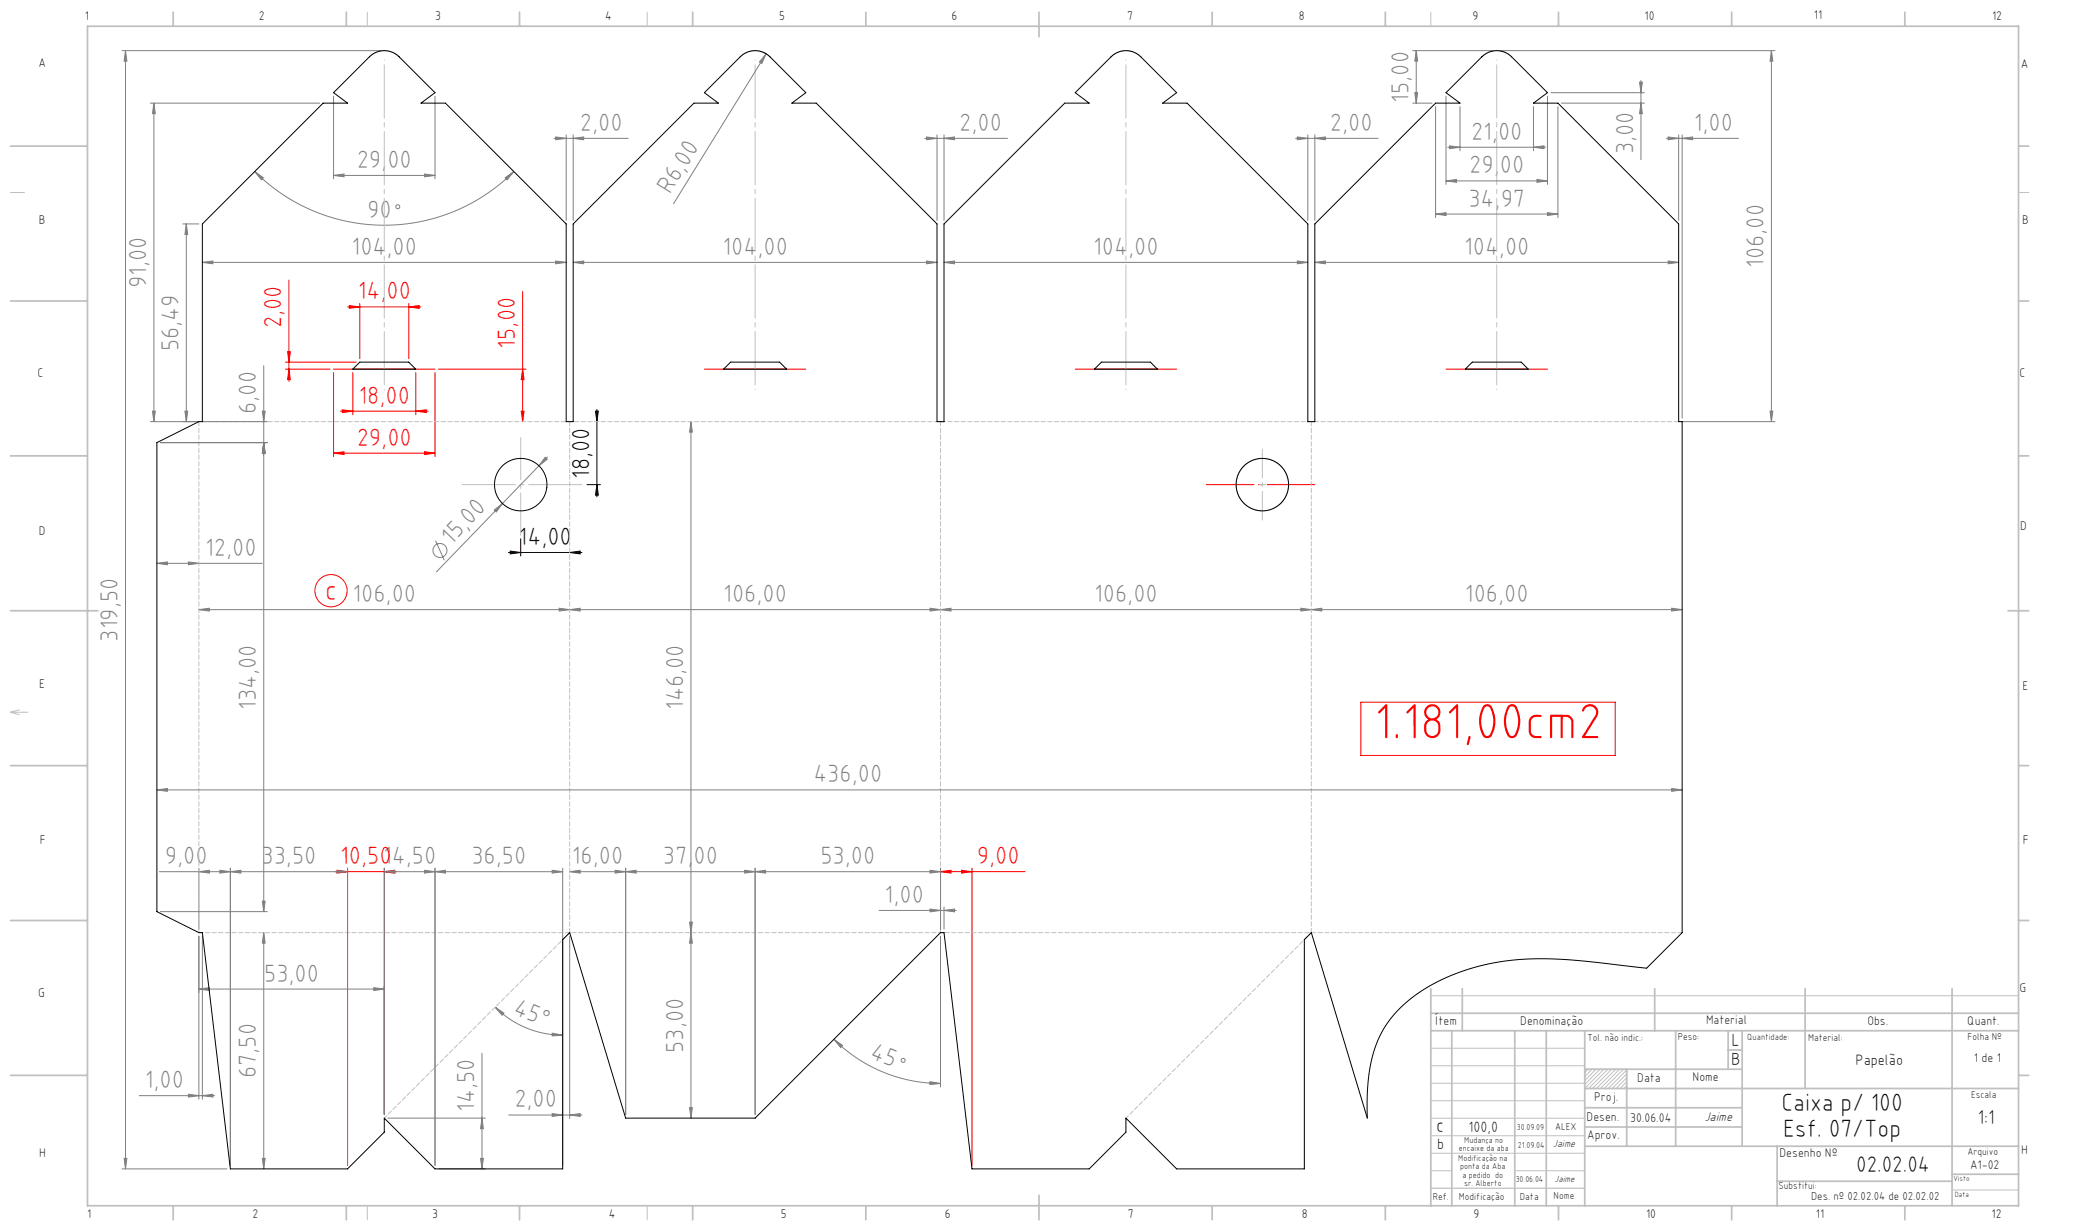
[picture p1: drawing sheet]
<svg xmlns="http://www.w3.org/2000/svg" width="594mm" height="352mm" viewBox="0 0 594 352" stroke-linecap="round" stroke-linejoin="round" font-family="sans-serif">
<g fill="none" stroke="#c0c0c0" stroke-width=".29">
<path d="M105 3.5v4M105.6 16.2a6 6 0 0 1 8.5 0M185 3.5v4M211.6 16.2a6 6 0 0 1 8.5 0M317.6 16.2a6 6 0 0 1 8.5 0M409 3.5v4M423.6 16.2a6 6 0 0 1 8.5 0M3 55h4M577 55h2.9M267.8 120.5h2M373.8 120.5h2M3 203.5l2.5 .7"/>
<path d="M3 203.5h5M5.5 202.8l-2.5 .7M409 299.5h44M409 284.5h168M409 319.5h44M409 309.5h44M409 314.5h44M409 304.5h44M453 305.5h12v5.5h-12zM454 305.5l-1 1M455.1 305.5l-2.1 2.1M456.2 305.5l-3.2 3.2"/>
<path d="M457.3 305.5l-4.3 4.3M458.5 305.5l-5.5 5.5M459.6 305.5l-5.5 5.5M460.7 305.5l-5.5 5.5M461.8 305.5l-5.5 5.5M463 305.5l-5.5 5.5M464.1 305.5l-5.5 5.5M465 305.7l-5.3 5.3M465 306.8l-4.2 4.2M465 307.9l-3.1 3.1M465 309.1l-1.9 1.9M465 310.2l-.8 .8"/>
<path d="M409 334.5h6M409 324.5h44M409 329.5h44M433 334.5h20M558 340h19M105 344.5v4M185 344.5v4"/>
<circle cx="360.8" cy="138.5" r="7.5"/>
</g>
<path d="M409 339.5h44" fill="none" stroke="#c0c0c0" stroke-width=".35"/>
<g fill="none" stroke="#c0c0c0" stroke-width=".5">
<path d="M25 7.5h552v337h-552zM49.5 3.5v4M99 3.5v4M148.5 3.5v4M198 3.5v4M247.5 3.5v4M297 3.5v7M346.5 3.5v4M396 3.5v4M445.5 3.5v4M495 3.5v4M544.5 3.5v4"/>
<path d="M3 41.8h22M577 41.8h2.9M3 86h22M577 86h2.9M3 130.2h22M577 130.2h2.9M3 174.5h25M574 174.5h5.9M3 218.7h22M577 218.7h2.9M3 263h22M577 263h2.9"/>
<path d="M409 282.5v62.1M409 294.5h168M409 289.5h168M415 294.5v50M418 282.5v12M433 294.5v50M442 294.5v50M453 294.5v50M473 282.5v12M479 294.5v33M494 294.5v11M494 300h4"/>
<path d="M498 294.5v33M516 282.5v28.5M558 282.5v62M3 307.2h22M453 311h124M453 316.5h45M453 305.5h45M465 305.5v22M577 307.2h2.9M453 327.5h124M453 322h45M508 327.5v17"/>
<path d="M508 337.5h50M558 335.5h19M49.5 344.5v4M99 344.5v4M148.5 344.5v4M198 344.5v4M247.5 344.5v4M297 341.5v7M346.5 344.5v4M396 344.5v4M445.5 344.5v4M495 344.5v4"/>
<path d="M544.5 344.5v4"/>
</g>
<g fill="none" stroke="#808080" stroke-width=".29">
<path d="M34.9 14.5h73.9M35.9 14.5v319.5M35.9 14.5l.4 3h-.8zM218.1 14.9l1.2 .7M219 15.4l-1.2 2.7-.7-.4zM219 15.4l-26.5 42.8M403.8 14.5h23M404.8 14.5l.4 3h-.8zM404.8 14.5v15M428.8 14.5h78.6M506.4 14.5l.4 3h-.8zM506.4 14.5v106"/>
<path d="M43 29.5h48.4M44 29.5l.4 3h-.8zM44 29.5v91M95.3 27.5v23.6M124.3 27.5v23.6M158.3 39.5h21.3M158.8 39.1l3 .4-3 .4zM161.8 38.5v24.5M163.8 39.5l3-.4v.8zM163.8 38.5v24.5M264.3 39.5h23.7M264.8 39.1l3 .4-3 .4z"/>
<path d="M267.8 38.5v24.5M269.8 39.5l3-.4v.8zM269.8 38.5v24.5M370.3 39.5h23.6M370.8 39.1l3 .4-3 .4zM373.8 38.5v24.5M375.8 39.5l3-.4v.8zM375.8 38.5v24.5M403.8 29.5h5.6M404.4 26.5h.8l-.4 3zM410.4 30.5v31.7M413.3 27.5v25.2"/>
<path d="M417.3 30.5v12.6M438.3 30.5v12.6M442.3 27.5v25.2M443.3 26.5h26.8M445.3 30.5v31.7M446.3 29.5h23.8M468.7 23.5h.8l-.4 3zM469.1 23v22.6M469.1 29.5l.4 3h-.8zM476.3 39.5h20.7M476.8 39.1l3 .4-3 .4zM479.8 38.5v24.5"/>
<path d="M480.8 39.5l3-.4v.8zM480.8 38.5v81M72.8 49l2.5 1.8-.6 .6zM72.8 49a52.4 52.4 0 0 0 74.1 0M95.3 50.1l3-.4v.8zM95.3 50.1h29M121.3 49.7l3 .4-3 .4zM144.4 50.8l2.5-1.8-1.9 2.4zM413.3 51.7l3-.4v.8zM413.3 51.7h29M413.8 42.1h28M414.3 41.7l3 .4-3 .4z"/>
<path d="M438.3 42.1l3-.4v.8zM439.3 51.3l3 .4-3 .4zM52.3 64h4.5M53.3 64l.4 3h-.8zM53.3 64v56.5M57.8 75l3-.4v.8zM57.8 75h104M158.8 74.6l3 .4-3 .4zM163.8 75l3-.4v.8zM163.8 75h104M264.8 74.6l3 .4-3 .4zM269.8 75l3-.4v.8z"/>
<path d="M269.8 75h104M370.8 74.6l3 .4-3 .4zM375.8 75l3-.4v.8zM375.8 75h104M410.4 61.2l3-.4v.8zM410.4 61.2h34.9M442.3 60.8l3 .4-3 .4zM476.8 74.6l3 .4-3 .4zM43.6 117.5h.8l-.4 3zM52.9 117.5h.8l-.4 3zM75 117.5h.8l-.4 3zM75.4 104.5v156"/>
<path d="M506 117.5h.8l-.4 3zM43 120.5h13.8M45.8 126.5h30.6M57.8 120.5h18.6M75.4 126.5l.4 3h-.8zM155.9 130.6l.5 .6-2.3 1.9zM156.5 130.6l-31.7 32.8M197.5 120.5l.4 3h-.8zM197.5 120.5v199M480.8 120.5h26.6M124.5 154.5l2.5 5.6M141.3 145.7l2.3-1.8-1.8 2.4z"/>
<path d="M44.8 161l3-.4v.8zM44.8 161h30.2M53.8 160.6l3 .4-3 .4zM56.8 174.2l3-.4v.8zM56.8 174.2h424M159.8 173.8l3 .4-3 .4zM162.8 174.2l3-.4v.8zM265.8 173.8l3 .4-3 .4zM268.8 174.2l3-.4v.8zM371.8 173.8l3 .4-3 .4zM374.8 174.2l3-.4v.8zM477.8 173.8l3 .4-3 .4z"/>
<path d="M44.8 225.7l3-.4v.8zM44.8 225.7h436M477.8 225.3l3 .4-3 .4zM56.8 249.1l3-.4v.8zM56.8 248.1v17.4M62.8 248.7l3 .4-3 .4zM65.8 248.1v84.9M65.8 249.1l3-.4v.8zM75 257.5h.8l-.4 3zM96.3 248.7l3 .4-3 .4zM99.3 249.1h-53.7M99.3 248.1v84.9"/>
<path d="M109.8 249.1l3-.4v.8zM109.8 249.1h51M109.8 248.1v70.4M121.3 248.7l3 .4-3 .4zM124.3 249.1l3-.4v.8zM124.3 248.1v84.9M157.8 248.7l3 .4-3 .4zM160.8 248.1v84.9M162.8 249.1l3-.4v.8zM175.8 248.7l3 .4-3 .4zM178.8 249.1l3-.4v.8zM178.8 248.1v70.4"/>
<path d="M212.8 248.7l3 .4-3 .4zM215.8 249.1l3-.4v.8zM215.8 248.1v70.4M265.8 248.7l3 .4-3 .4zM265.8 259.7l3 .4-3 .4zM268.8 249.1h-106M268.8 248.1v17.4M269.8 259.1v6.4M45.8 260.5h30.6M56.8 267.5v46.5M57.8 267.5v46.5M75.4 266.5l.4 3h-.8z"/>
<path d="M75.4 266.5v67.5M162.8 267.5v52.1M197.1 263.5h.8l-.4 3zM197.5 266.5l.4 3h-.8zM251.3 260.1h22M268.8 267.5v43.1M269.8 260.1l3-.4v.8zM56.8 282.6l3-.4v.8zM56.8 282.6h53M106.8 282.2l3 .4-3 .4zM141.6 287.8l2.5 1.7-.6 .6zM141.6 287.8a27.3 27.3 0 0 0 19.2 8"/>
<path d="M157.9 295.2l2.9 .6-3 .2zM238.4 296.9l2.4 1.8-.5 .6zM238.4 296.9a43.1 43.1 0 0 0 30.4 12.7M39.8 313h21.5M53.8 312.6l3 .4-3 .4zM57.8 313l3-.4v.8zM110.8 319.5h28M137.8 301v33M137.8 319.5l.4 3h-.8zM145.4 318.6h20.9M157.8 318.2l3 .4-3 .4zM162.8 318.6l3-.4v.8z"/>
<path d="M197.1 316.5h.8l-.4 3zM265.9 309.1l2.9 .5-3 .3zM34.9 334h29.9M35.5 331h.8l-.4 3zM75 331h.8l-.4 3zM125.3 334h13.5M137.4 331h.8l-.4 3z"/>
<circle cx="113.7" cy="59.1" r=".57"/>
<circle cx="125.8" cy="157.3" r="2"/>
<circle cx="258.2" cy="303" r=".57"/>
</g>
<g fill="none" stroke="#f00" stroke-width=".29">
<path d="M82.6 80v29M99.3 87.7h21M99.8 87.3l3 .4-3 .4zM102.8 86.7v15.8M116.8 87.7l3-.4v.8zM116.8 86.7v15.8M149.4 83.3v37.2M81.6 105.5h12.7M81.6 103.5h20.2M82.2 100.5h.8l-.4 3zM82.6 105.5l.4 3h-.8zM95.3 106.5v24"/>
<path d="M95.3 105.5h29M97.3 117.5h25M97.8 117.1l3 .4-3 .4zM100.8 106.5v12M118.8 117.5l3-.4v.8zM118.8 106.5v12M124.3 106.5v24M125.3 105.5h25.1M149 117.5h.8l-.4 3zM149.4 105.5l.4 3h-.8zM201.3 105.5h29M307.3 105.5h29"/>
<path d="M413.3 105.5h29M95.3 129.5l3-.4v.8zM95.3 129.5h29M121.3 129.1l3 .4-3 .4zM389 200.6h72.7v15.2h-72.7zM95.8 249.1h17.5M96.3 248.7l3 .4-3 .4zM99.3 248.1v84.9M109.8 249.1l3-.4v.8zM109.8 248.1v70.4M268.8 249.1l3-.4v.8zM268.8 248.1v17.4"/>
<path d="M268.8 249.1h24.2M274.8 248.7l3 .4-3 .4zM277.8 248.1v84.9"/>
<circle cx="94.6" cy="168.8" r="4.6"/>
</g>
<path d="M170.2 117.5h.8l-.4 3zM170.6 117v25M167.8 138.5h3.8M170.6 138.5l.4 3h-.8zM145.3 157.9h21M145.8 157.5l3 .4-3 .4zM148.8 153.9v5M162.8 157.9l3-.4v.8z" fill="none" stroke="#000" stroke-width=".29"/>
<path d="M344.8 138.5h31" fill="none" stroke="#f00" stroke-width=".29" stroke-dasharray="15.2 1.3 1.3 1.3" stroke-dashoffset="1.6"/>
<path d="M148.8 152.9v-27.9" fill="none" stroke="#c0c0c0" stroke-width=".29" stroke-dasharray="15.2 1.3 1.3 1.3" stroke-dashoffset="3.2"/>
<path d="M131.6 138.5h35.2" fill="none" stroke="#c0c0c0" stroke-width=".29" stroke-dasharray="15.2 1.3 1.3 1.3" stroke-dashoffset="-.4"/>
<path d="M360.8 128.3v20.3" fill="none" stroke="#c0c0c0" stroke-width=".29" stroke-dasharray="15.2 1.3 1.3 1.3" stroke-dashoffset="7"/>
<path d="M109.8 17.2v94.1M215.8 17.2v94.1M321.8 17.2v94.1M427.8 17.2v94.1" fill="none" stroke="#c0c0c0" stroke-width=".29" stroke-dasharray="15.2 1.3 1.3 1.3" stroke-dashoffset="-1.4"/>
<path d="M359.9 138.5h1.9" fill="none" stroke="#c0c0c0" stroke-width=".29" stroke-dasharray="15.2 1.3 1.3 1.3"/>
<path d="M56.8 120.5v146M162.8 120.5v146M268.8 120.5v146M374.8 120.5v146M479.8 120.5h-422.3" fill="none" stroke="#c0c0c0" stroke-width=".29" stroke-dasharray="1.3 .6"/>
<path d="M480.8 266.5h-424" fill="none" stroke="#c0c0c0" stroke-width=".29" stroke-dasharray="1.3 .6" stroke-dashoffset=".1"/>
<path d="M162.8 266.5l-53 53M374.8 266.5l-53 53" fill="none" stroke="#c0c0c0" stroke-width=".29" stroke-dasharray="1.3 .6" stroke-dashoffset=".3"/>
<g fill="#000">
<path d="M170.2 117.5h.8l-.4 3zM170.6 138.5l.4 3h-.8z"/>
<path d="M162.8 157.9l3-.4v.8zM145.8 157.5l3 .4-3 .4z"/>
</g>
<g fill="#f00">
<path d="M274.8 248.7l3 .4-3 .4zM268.8 249.1l3-.4v.8z"/>
<path d="M95.3 129.5l3-.4v.8zM121.3 129.1l3 .4-3 .4z"/>
<path d="M149 117.5h.8l-.4 3zM149.4 105.5l.4 3h-.8z"/>
<path d="M82.2 100.5h.8l-.4 3zM82.6 105.5l.4 3h-.8z"/>
</g>
<g fill="#808080">
<path d="M162.8 318.6l3-.4v.8zM157.8 318.2l3 .4-3 .4zM175.8 248.7l3 .4-3 .4zM162.8 249.1l3-.4v.8zM106.8 282.2l3 .4-3 .4zM56.8 282.6l3-.4v.8z"/>
<path d="M374.8 174.2l3-.4v.8zM477.8 173.8l3 .4-3 .4zM56.8 249.1l3-.4v.8zM62.8 248.7l3 .4-3 .4z"/>
<path d="M56.8 174.2l3-.4v.8zM159.8 173.8l3 .4-3 .4z"/>
<path d="M268.8 174.2l3-.4v.8zM371.8 173.8l3 .4-3 .4z"/>
<path d="M53.8 160.6l3 .4-3 .4zM44.8 161l3-.4v.8z"/>
<path d="M265.8 173.8l3 .4-3 .4zM162.8 174.2l3-.4v.8z"/>
<path d="M53.8 312.6l3 .4-3 .4zM57.8 313l3-.4v.8z"/>
<path d="M197.5 120.5l.4 3h-.8zM197.1 263.5h.8l-.4 3zM75.4 266.5l.4 3h-.8zM75 331h.8l-.4 3zM197.5 266.5l.4 3h-.8zM197.1 316.5h.8l-.4 3zM53.3 64l.4 3h-.8zM52.9 117.5h.8l-.4 3zM404.8 14.5l.4 3h-.8zM404.4 26.5h.8l-.4 3zM506.4 14.5l.4 3h-.8zM506 117.5h.8l-.4 3z"/>
<path d="M141.6 287.8l2.5 1.7-.6 .6zM157.9 295.2l2.9 .6-3 .2z"/>
<path d="M238.4 296.9l2.4 1.8-.5 .6zM265.9 309.1l2.9 .5-3 .3z"/>
</g>
<g fill="#f00">
<path d="M99.8 87.3l3 .4-3 .4zM116.8 87.7l3-.4v.8z"/>
<path d="M109.8 249.1l3-.4v.8zM96.3 248.7l3 .4-3 .4z"/>
<path d="M97.8 117.1l3 .4-3 .4zM118.8 117.5l3-.4v.8z"/>
</g>
<g fill="#808080">
<path d="M219 15.4l-1.2 2.7-.7-.4z"/>
<path d="M163.8 39.5l3-.4v.8zM158.8 39.1l3 .4-3 .4z"/>
<path d="M370.8 74.6l3 .4-3 .4zM269.8 75l3-.4v.8zM375.8 39.5l3-.4v.8zM370.8 39.1l3 .4-3 .4zM480.8 39.5l3-.4v.8zM476.8 39.1l3 .4-3 .4z"/>
<path d="M57.8 75l3-.4v.8zM158.8 74.6l3 .4-3 .4zM65.8 249.1l3-.4v.8zM96.3 248.7l3 .4-3 .4zM215.8 249.1l3-.4v.8zM265.8 248.7l3 .4-3 .4zM109.8 249.1l3-.4v.8zM121.3 248.7l3 .4-3 .4zM44.8 225.7l3-.4v.8zM477.8 225.3l3 .4-3 .4zM410.4 61.2l3-.4v.8zM442.3 60.8l3 .4-3 .4z"/>
<path d="M375.8 75l3-.4v.8zM476.8 74.6l3 .4-3 .4z"/>
<path d="M178.8 249.1l3-.4v.8zM212.8 248.7l3 .4-3 .4z"/>
<path d="M72.8 49l2.5 1.8-.6 .6zM144.4 50.8l2.5-1.8-1.9 2.4z"/>
<path d="M163.8 75l3-.4v.8zM264.8 74.6l3 .4-3 .4z"/>
<path d="M269.8 39.5l3-.4v.8zM264.8 39.1l3 .4-3 .4z"/>
<path d="M265.8 259.7l3 .4-3 .4zM269.8 260.1l3-.4v.8z"/>
<path d="M155.9 130.6l-1.8 2.5 2.3-1.9zM141.3 145.7l.5 .6 1.8-2.4z"/>
<path d="M75 117.5h.8l-.4 3zM75.4 126.5l.4 3h-.8zM35.9 14.5l.4 3h-.8zM35.5 331h.8l-.4 3zM75.4 126.5l.4 3h-.8zM75 257.5h.8l-.4 3zM137.8 319.5l.4 3h-.8zM137.4 331h.8l-.4 3zM468.7 23.5h.8l-.4 3zM469.1 29.5l.4 3h-.8z"/>
<path d="M44 29.5l.4 3h-.8zM43.6 117.5h.8l-.4 3z"/>
<path d="M414.3 41.7l3 .4-3 .4zM438.3 42.1l3-.4v.8zM413.3 51.7l3-.4v.8zM439.3 51.3l3 .4-3 .4z"/>
<path d="M95.3 50.1l3-.4v.8zM121.3 49.7l3 .4-3 .4z"/>
<path d="M124.3 249.1l3-.4v.8zM157.8 248.7l3 .4-3 .4z"/>
</g>
<g fill="none" stroke="#000" stroke-width=".29">
<path d="M105.6 16.2a6 6 0 0 1 8.5 0l10.2 10.3-4 3h7l34.5 34.5v56.5h2v-56.5l34.6-34.5h6.9l-4-3 10.9-10.8a6 6 0 0 1 7.9 .5l10.2 10.3-4 3h7l34.5 34.5v56.5h2v-56.5l34.6-34.5h6.9l-4-3 10.9-10.8a6 6 0 0 1 7.9 .5l10.2 10.3-4 3h7l34.5 34.5v56.5h2v-56.5l34.6-34.5h6.9l-4-3 10.9-10.8a6 6 0 0 1 7.9 .5l10.2 10.3-4 3h7l34.5 34.5v56.5h1v146l-10.1 10.1-22.5-2.4-7.3-.3-6.4 .2-6.5 .8-6.5 1.5-6 2-5.7 2.7-5 3.1-4.2 3.5-3.5 3.9-2.6 4.2-1.8 4.7-1.3 5.5-.5 6.2-.1 7.3-16-53-2 2v65.5h-36.5l-14.5-14.5v4l-10.5 10.5h-33.5l-8-67.5h-1l-53 53h-37l-16-53-2 2v65.5h-36.5l-14.5-14.5v4l-10.5 10.5h-33.5l-8-67.5h-1l-12-6v-134l12-6h1v-56.5l34.6-34.5h6.9l-4-3zM100.8 105.5l2-2h14l2 2zM206.8 105.5l2-2h14l2 2zM312.8 105.5l2-2h14l2 2zM420.8 103.5h14l2 2h-18z"/>
<circle cx="148.8" cy="138.5" r="7.5"/>
<circle cx="360.8" cy="138.5" r="7.5"/>
</g>
<text font-size="14.5" fill="#f00" x="392.7" y="211.1">1.181,00cm2</text>
<text font-size="8.5" fill="#f00" x="92.9" y="171.4">c</text>
<g font-size="7.1" fill="#808080">
<text x="402.7" y="29.3" transform="rotate(-90 402.7 29.3)">15,00</text>
<text x="165.8" y="37.4">2,00</text>
<text x="274.2" y="37.4">2,00</text>
<text x="380.2" y="37.4">2,00</text>
<text x="420.5" y="39.9">21,00</text>
<text x="484.2" y="37.4">1,00</text>
<text x="102" y="48">29,00</text>
<text x="466.9" y="44" transform="rotate(-90 466.9 44)">3,00</text>
<text x="420" y="49.5">29,00</text>
<text x="191.5" y="55.7" transform="rotate(-58 191.5 55.7)">R6,00</text>
<text x="419.7" y="59">34,97</text>
<text x="104.9" y="62.2">90</text>
<text x="100.5" y="72.8">104,00</text>
<text x="206.5" y="72.8">104,00</text>
<text x="312.5" y="72.8">104,00</text>
<text x="418.5" y="72.8">104,00</text>
<text x="504.2" y="76.6" transform="rotate(-90 504.2 76.6)">106,00</text>
<text x="41.8" y="82.3" transform="rotate(-90 41.8 82.3)">91,00</text>
<text x="51.1" y="100.3" transform="rotate(-90 51.1 100.3)">56,49</text>
<text x="73.2" y="118.3" transform="rotate(-90 73.2 118.3)">6,00</text>
<text x="129.1" y="155.9" transform="rotate(-46 129.1 155.9)">15,00</text>
<text x="58.7" y="158.8">12,00</text>
<text x="100.8" y="172">106,00</text>
<text x="206.8" y="172">106,00</text>
<text x="312.8" y="172">106,00</text>
<text x="418.8" y="172">106,00</text>
<text x="33.7" y="183.3" transform="rotate(-90 33.7 183.3)">319,50</text>
<text x="73.2" y="202.8" transform="rotate(-90 73.2 202.8)">134,00</text>
<text x="195.4" y="202.8" transform="rotate(-90 195.4 202.8)">146,00</text>
<text x="232.5" y="223.5">436,00</text>
<text x="47.1" y="246.9">9,00</text>
<text x="74.7" y="246.9">33,50</text>
<text x="134.7" y="246.9">36,50</text>
<text x="163.5" y="246.9">16,00</text>
<text x="189.5" y="246.9">37,00</text>
<text x="234.5" y="246.9">53,00</text>
<text x="252.9" y="258">1,00</text>
<text x="75.5" y="280.4">53,00</text>
<text x="146.4" y="289.7" transform="rotate(23 146.4 289.7)">45°</text>
<text x="195.4" y="300.8" transform="rotate(-90 195.4 300.8)">53,00</text>
<text x="248.4" y="302.3" transform="rotate(23 248.4 302.3)">45</text>
<text x="41.4" y="310.9">1,00</text>
<text x="73.2" y="308.1" transform="rotate(-90 73.2 308.1)">67,50</text>
<text x="135.6" y="317.8" transform="rotate(-90 135.6 317.8)">14,50</text>
<text x="147" y="316.4">2,00</text>
</g>
<g font-size="7.1" fill="#f00">
<text x="102.2" y="85.6">14,00</text>
<text x="80.5" y="93.8" transform="rotate(-90 80.5 93.8)">2,00</text>
<text x="147.2" y="99.6" transform="rotate(-90 147.2 99.6)">15,00</text>
<text x="102.5" y="115.3">18,00</text>
<text x="102" y="127.3">29,00</text>
<text x="97.2" y="246.9">10,5014,50</text>
<text x="279.2" y="246.9">9,00</text>
</g>
<g font-size="7.1">
<text x="168.5" y="136.8" transform="rotate(-90 168.5 136.8)">18,00</text>
<text x="148.3" y="155.7">14,00</text>
<text x="509.2" y="317.3">Caixa p/ 100</text>
<text x="509.7" y="324.8">Esf. 07/Top</text>
</g>
<text font-size="6.4" x="530.6" y="334.7">02.02.04</text>
<g font-size="5.7">
<text x="410.5" y="323.4">c</text>
<text x="565.3" y="321.1">1:1</text>
</g>
<g font-size="5">
<text x="494.9" y="298.7">L</text>
<text x="494.8" y="304.3">B</text>
</g>
<g font-size="4.3">
<text x="530.4" y="304.4">Papelão</text>
<text x="419.8" y="323.4">100,0</text>
<text x="410.8" y="328.3">b</text>
</g>
<text font-size="3.7" x="487.2" y="320.3">Jaime</text>
<g font-size="3.6">
<text x="24.3" y="5.8">1</text>
<text x="74" y="5.9">2</text>
<text x="124.4" y="5.9">3</text>
<text x="173" y="5.8">4</text>
<text x="222.8" y="5.7">5</text>
<text x="272" y="5.8">6</text>
<text x="322.2" y="5.7">7</text>
<text x="371.3" y="5.7">8</text>
<text x="421" y="5.7">9</text>
<text x="470.1" y="5.6">10</text>
<text x="518.5" y="5.6">11</text>
<text x="569.4" y="5.6">12</text>
<text x="11" y="19.2">A</text>
<text x="577.6" y="19.4">A</text>
<text x="11.1" y="63.9">B</text>
<text x="578.1" y="64">B</text>
<text x="10.8" y="107.8">C</text>
<text x="577.2" y="107.8">C</text>
<text x="11.1" y="152.9">D</text>
<text x="577.5" y="151.5">D</text>
<text x="11.2" y="196.5">E</text>
<text x="578.1" y="197.1">E</text>
<text x="11.4" y="241.3">F</text>
<text x="578.3" y="241.1">F</text>
<text x="10.9" y="284.8">G</text>
<text x="577.2" y="283.4">G</text>
<text x="410" y="292.9">Ítem</text>
<text x="434.6" y="292.8">Denominação</text>
<text x="487.7" y="292.7">Material</text>
<text x="533.8" y="292.9">Obs.</text>
<text x="562.3" y="292.8">Quant.</text>
<text x="564.3" y="303.6">1 de 1</text>
<text x="468" y="309.3">Data</text>
<text x="483.8" y="309">Nome</text>
<text x="455.7" y="314.6">Proj.</text>
<text x="453.5" y="320.2">Desen.</text>
<text x="466" y="320.5">30.06.04</text>
<text x="453.7" y="325.5">Aprov.</text>
<text x="577.7" y="329.7">H</text>
<text x="11.2" y="330.5">H</text>
<text x="508.7" y="330.7">Desenho Nº</text>
<text x="563.2" y="334">A1-02</text>
<text x="174.1" y="347.9">4</text>
<text x="372.1" y="348">8</text>
<text x="569.3" y="348">12</text>
<text x="25" y="348">1</text>
<text x="72.1" y="348">2</text>
<text x="123.5" y="348.1">3</text>
<text x="223.2" y="348.1">5</text>
<text x="270.1" y="348">6</text>
<text x="322.4" y="348">7</text>
<text x="421.2" y="348">9</text>
<text x="470.6" y="348">10</text>
<text x="519.1" y="348">11</text>
</g>
<text font-size="3.3" x="517.7" y="342.9">Des. nº 02.02.04 de 02.02.02</text>
<text font-size="3" x="443.9" y="327.6">Jaime</text>
<g font-size="2.9">
<text x="453.8" y="297.3">Tol. não indic.:</text>
<text x="479.6" y="297.3">Peso:</text>
<text x="516.9" y="297.3">Material:</text>
<text x="562.4" y="297.3">Folha Nº</text>
<text x="563.4" y="313.7">Escala</text>
<text x="444.5" y="322.9">ALEX</text>
<text x="562.4" y="329.9">Arquivo</text>
<text x="508.4" y="339.7">Substitui:</text>
<text x="409.6" y="342.8">Ref.</text>
<text x="417" y="342.9">Modificação</text>
<text x="434.5" y="342.8">Data</text>
<text x="444.1" y="342.7">Nome</text>
</g>
<text font-size="2.7" x="444.4" y="337.6">Jaime</text>
<text font-size="2.6" x="499.4" y="297.1">Quantidade:</text>
<g font-size="2.4">
<text x="433.6" y="322.9">30.09.09</text>
<text x="417" y="328.9">encaixe da aba</text>
<text x="418.6" y="326.4">Mudança no</text>
<text x="433.9" y="327.9">21.09.04</text>
<text x="416.9" y="331.6">Modificação na</text>
<text x="417.4" y="334">ponta da Aba</text>
<text x="418" y="336.4">a pedido do</text>
<text x="418.5" y="338.9">sr. Alberto</text>
<text x="433.3" y="337.7">30.06.04</text>
</g>
<g font-size="2.1">
<text x="558.4" y="337.5">Visto</text>
<text x="558.8" y="342">Data</text>
</g>
</svg>
